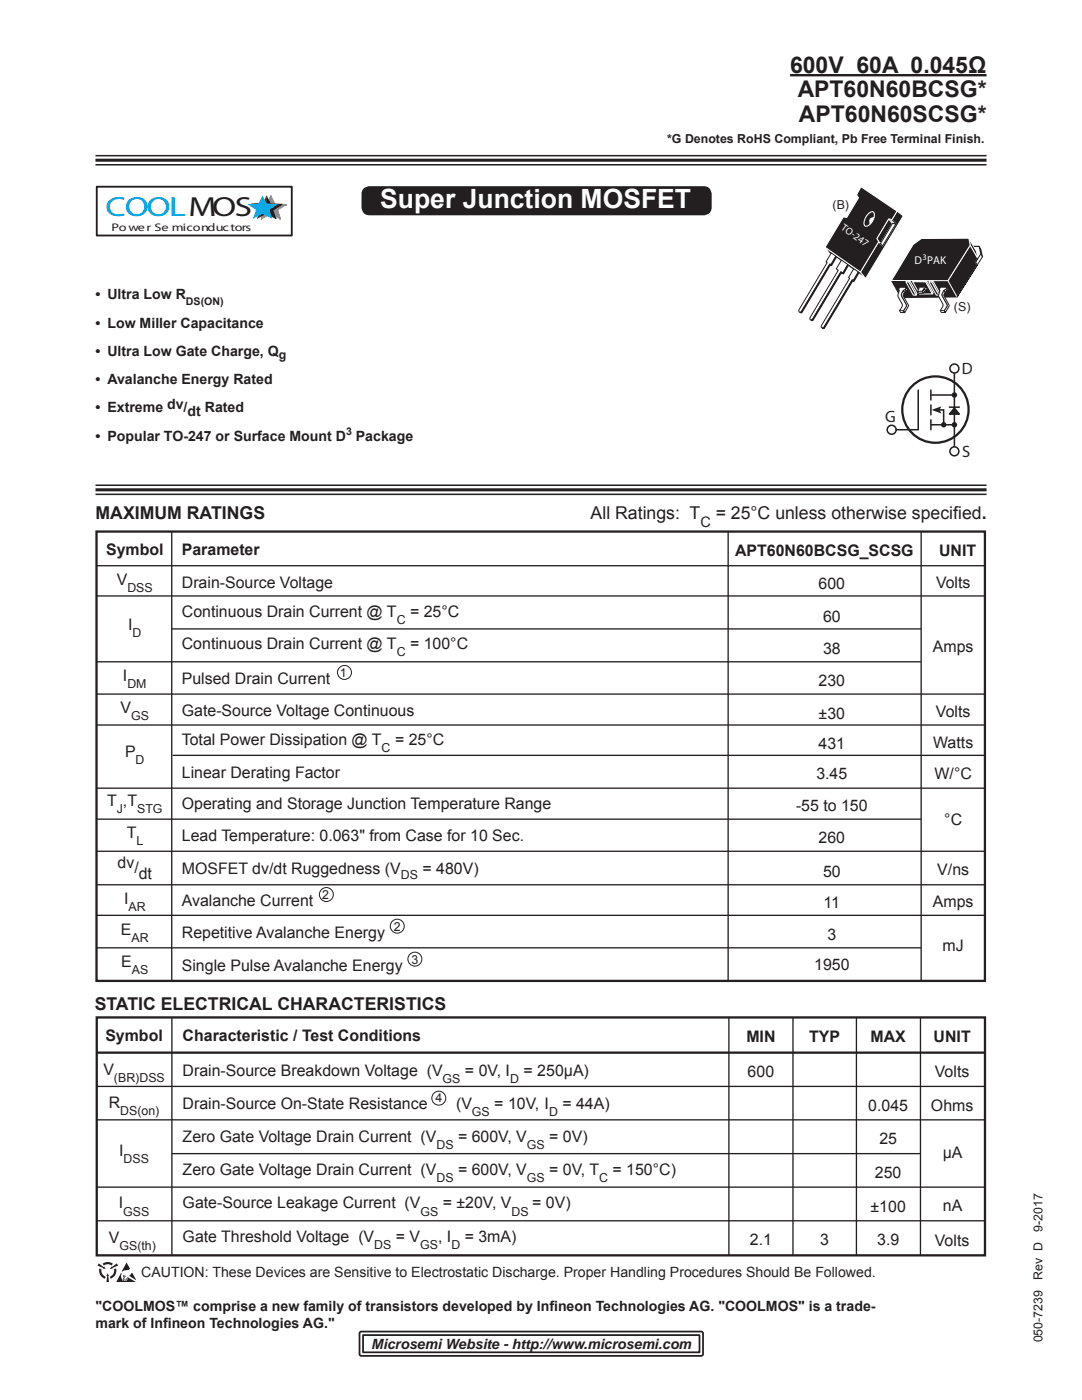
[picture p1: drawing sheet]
<svg xmlns="http://www.w3.org/2000/svg" width="216mm" height="279mm" viewBox="0 0 216 279" stroke-linecap="round" stroke-linejoin="round" font-family="sans-serif">
<path d="M19 31.1h177.8M19 32.9h177.8" fill="none" stroke="#231f20" stroke-width=".3"/>
<path d="M19 32h177.8" fill="none" stroke="#231f20" stroke-width=".61" stroke-linecap="butt"/>
<path d="M19.3 37.3h38.9v9.7h-38.9z" fill="#fff"/>
<path d="M19.3 37.3h38.9v9.7h-38.9z" fill="none" stroke="#231f20" stroke-width=".37"/>
<path d="M54.1 39.1l.8 1.6-.8 .9z" fill="#878f96"/>
<path d="M54.1 39.1l.8 1.6-.8 .9z" fill="none" stroke="#878f96" stroke-width=".2"/>
<path d="M54.1 39.1v2.6l-.9-.9z" fill="#878f96"/>
<path d="M54.1 39.1v2.6l-.9-.9z" fill="none" stroke="#878f96" stroke-width=".2"/>
<path d="M54.1 39.1l-.9 1.7z" fill="#878f96"/>
<path d="M54.1 39.1l-.9 1.7z" fill="none" stroke="#878f96" stroke-width=".2"/>
<path d="M53.2 40.8l.9 .9z" fill="#878f96"/>
<path d="M53.2 40.8l.9 .9z" fill="none" stroke="#878f96" stroke-width=".2"/>
<path d="M54 39.1l.1 2.6z" fill="#878f96"/>
<path d="M54 39.1l.1 2.6z" fill="none" stroke="#878f96" stroke-width=".2"/>
<path d="M51.1 40.8l2.1-.1 .9 .9z" fill="#878f96"/>
<path d="M51.1 40.8l2.1-.1 .9 .9z" fill="none" stroke="#878f96" stroke-width=".2"/>
<path d="M51.1 40.8l2.2-.1z" fill="#878f96"/>
<path d="M51.1 40.8l2.2-.1z" fill="none" stroke="#878f96" stroke-width=".2"/>
<path d="M53.2 40.7l.9 1z" fill="#878f96"/>
<path d="M53.2 40.7l.9 1z" fill="none" stroke="#878f96" stroke-width=".2"/>
<path d="M51 40.8l3.1 .9z" fill="#878f96"/>
<path d="M51 40.8l3.1 .9z" fill="none" stroke="#878f96" stroke-width=".2"/>
<path d="M51.1 40.8l3 .8-1.4 .3z" fill="#878f96"/>
<path d="M51.1 40.8l3 .8-1.4 .3z" fill="none" stroke="#878f96" stroke-width=".2"/>
<path d="M52.7 41.9l1.4-.3-1.9 2.1z" fill="#878f96"/>
<path d="M52.7 41.9l1.4-.3-1.9 2.1z" fill="none" stroke="#878f96" stroke-width=".2"/>
<path d="M52.7 41.9l-.5 1.8z" fill="#878f96"/>
<path d="M52.7 41.9l-.5 1.8z" fill="none" stroke="#878f96" stroke-width=".2"/>
<path d="M52.7 41.9l1.4-.3z" fill="#878f96"/>
<path d="M52.7 41.9l1.4-.3z" fill="none" stroke="#878f96" stroke-width=".2"/>
<path d="M54.1 41.6l-1.9 2.1z" fill="#878f96"/>
<path d="M54.1 41.6l-1.9 2.1z" fill="none" stroke="#878f96" stroke-width=".2"/>
<path d="M54.1 41.6v1.1l-1.9 1z" fill="#878f96"/>
<path d="M54.1 41.6v1.1l-1.9 1z" fill="none" stroke="#878f96" stroke-width=".2"/>
<path d="M54.1 41.6l1.8 2.1-1.8-1z" fill="#878f96"/>
<path d="M54.1 41.6l1.8 2.1-1.8-1z" fill="none" stroke="#878f96" stroke-width=".2"/>
<path d="M54.1 41.6l1.3 .3 .5 1.8z" fill="#878f96"/>
<path d="M54.1 41.6l1.3 .3 .5 1.8z" fill="none" stroke="#878f96" stroke-width=".2"/>
<path d="M55.3 41.9l.6 1.8z" fill="#878f96"/>
<path d="M55.3 41.9l.6 1.8z" fill="none" stroke="#878f96" stroke-width=".2"/>
<path d="M54.1 41.6l1.3 .4z" fill="#878f96"/>
<path d="M54.1 41.6l1.3 .4z" fill="none" stroke="#878f96" stroke-width=".2"/>
<path d="M54.1 41.6l1.8 2.1z" fill="#878f96"/>
<path d="M54.1 41.6l1.8 2.1z" fill="none" stroke="#878f96" stroke-width=".2"/>
<path d="M54.1 41.6l3-.8-1.7 1.1z" fill="#878f96"/>
<path d="M54.1 41.6l3-.8-1.7 1.1z" fill="none" stroke="#878f96" stroke-width=".2"/>
<path d="M54.9 40.7l2.2 .1-3 .8z" fill="#878f96"/>
<path d="M54.9 40.7l2.2 .1-3 .8z" fill="none" stroke="#878f96" stroke-width=".2"/>
<path d="M54.8 40.7l2.3 .2z" fill="#878f96"/>
<path d="M54.8 40.7l2.3 .2z" fill="none" stroke="#878f96" stroke-width=".2"/>
<path d="M54.8 40.7l-.7 1z" fill="#878f96"/>
<path d="M54.8 40.7l-.7 1z" fill="none" stroke="#878f96" stroke-width=".2"/>
<path d="M54.1 41.6l3-.8z" fill="#878f96"/>
<path d="M54.1 41.6l3-.8z" fill="none" stroke="#878f96" stroke-width=".2"/>
<g fill="#231f20">
<path d="M53.2 39.1l.9 1.5-.9 .9z"/>
<path d="M53.2 39.1v2.4l-.7-.9z"/>
<path d="M53.2 39.1l-.8 1.6z"/>
<path d="M52.4 40.7l.1-.1 .8 .9-.1 .1 .1-.1-.1 .1z"/>
<path d="M53.2 39l.1 2.5z"/>
<path d="M50.2 40.8l2.3-.2 .7 .9z"/>
</g>
<path d="M50.2 40.8l2.3-.2zM50.2 40.7h2.3" fill="none" stroke="#231f20" stroke-width=".2"/>
<g fill="#231f20">
<path d="M52.4 40.6l.9 .9z"/>
<path d="M50.2 40.8l3 .7z"/>
<path d="M50.2 40.8l3 .7-1.3 .4z"/>
</g>
<path d="M50.2 40.8l3 .7-1.3 .4z" fill="none" stroke="#231f20" stroke-width=".2"/>
<g fill="#231f20">
<path d="M51.9 41.9l1.3-.4-1.8 2.1z"/>
<path d="M51.9 41.9l-.6 1.7z"/>
<path d="M51.9 41.9l1.4-.4z"/>
<path d="M53.2 41.5l-1.9 2.1z"/>
<path d="M53.2 41.5v1.1l-1.8 1z"/>
<path d="M53.2 41.5l1.9 2.1-1.9-1z"/>
</g>
<path d="M53.2 41.5l1.9 2.1-1.9-1z" fill="none" stroke="#231f20" stroke-width=".2"/>
<g fill="#231f20">
<path d="M53.2 41.5l1.3 .4 .6 1.7z"/>
<path d="M54.5 41.9l.6 1.7z"/>
<path d="M53.2 41.5l1.3 .4z"/>
<path d="M53.2 41.5l1.9 2.1z"/>
<path d="M53.2 41.5l3.1-.7-1.8 1.1z"/>
</g>
<path d="M53.2 41.5l3.1-.7-1.8 1.1z" fill="none" stroke="#231f20" stroke-width=".2"/>
<g fill="#231f20">
<path d="M54.1 40.6l2.2 .2-3.1 .7z"/>
<path d="M54 40.6l2.3 .2z"/>
<path d="M54 40.6l-.8 .9z"/>
<path d="M53.2 41.5l3.1-.7z"/>
</g>
<g fill="#00aaea">
<path d="M52.4 39.1l.8 1.5-.8 .9z"/>
<path d="M52.4 39.1v2.4l-.8-.9z"/>
<path d="M52.4 39.1l-.9 1.6z"/>
<path d="M51.5 40.7l.1-.1 .9 1z"/>
<path d="M49.4 40.8l2.2-.2 .8 .9z"/>
</g>
<path d="M49.4 40.7h2.2" fill="none" stroke="#00aaea" stroke-width=".2"/>
<g fill="#00aaea">
<path d="M51.5 40.6l1 .9z"/>
<path d="M49.4 40.8l3.1 .7z"/>
<path d="M49.4 40.8l3 .7-1.3 .4z"/>
<path d="M51.1 41.9l1.3-.4-1.9 2.1z"/>
<path d="M51.1 41.9l-.6 1.7z"/>
<path d="M51.1 41.9l1.4-.4z"/>
<path d="M52.4 41.5l-1.9 2.1z"/>
<path d="M52.4 41.5v1.1l-1.9 1z"/>
<path d="M52.4 41.5l1.9 2.1-1.9-1z"/>
<path d="M52.4 41.5l1.3 .4 .6 1.7z"/>
<path d="M53.7 41.9l.6 1.7z"/>
<path d="M52.4 41.5l1.3 .4z"/>
<path d="M52.4 41.5l1.9 2.1z"/>
<path d="M52.4 41.5l3.1-.7-1.8 1.1z"/>
<path d="M53.2 40.6l2.3 .2-3.1 .7z"/>
</g>
<path d="M53.2 40.7h2.3" fill="none" stroke="#00aaea" stroke-width=".2"/>
<g fill="#00aaea">
<path d="M53.2 40.6l-.8 .9z"/>
<path d="M52.4 41.5l3.1-.7z"/>
</g>
<path d="M164.6 49.4l7.1 4.9 1 1.3-6.6-4.6a2.92 2.92 0 0 1-1.5-1.6z" fill="#231f20"/>
<path d="M164.6 49.4l7.1 4.9 1 1.3-6.6-4.6a2.92 2.92 0 0 1-1.5-1.6z" fill="none" stroke="#fff" stroke-width=".2"/>
<path d="M179 42.1l1.2 1-7.5 12.5-1-1.3 3.6-6.1 .8 .9 2.7-4.4-.8-.9z" fill="#231f20"/>
<path d="M179 42.1l1.2 1-7.5 12.5-1-1.3 3.6-6.1 .8 .9 2.7-4.4-.8-.9z" fill="none" stroke="#fff" stroke-width=".2"/>
<path d="M177.3 43.7l.7 .1 .8 .9-.7-.1z" fill="#fff"/>
<path d="M177.3 43.7l.7 .1 .8 .9-.7-.1z" fill="none" stroke="#231f20" stroke-width=".2"/>
<path d="M177.3 43.7l.8 .9-2.4 4-.7-1z" fill="#231f20"/>
<path d="M177.3 43.7l.8 .9-2.4 4-.7-1z" fill="none" stroke="#fff" stroke-width=".2"/>
<path d="M178.1 44.6l.7 .1-2.7 4.4-.4-.5z" fill="#fff"/>
<path d="M178.1 44.6l.7 .1-2.7 4.4-.4-.5z" fill="none" stroke="#231f20" stroke-width=".2"/>
<path d="M165.9 50.5l.9 .6-1 1.7-.2-.1-5.6 9.4-.5 .2-.1-.2v-.3l5.7-9.4-.3-.2z" fill="#fff"/>
<path d="M165.9 50.5l.9 .6-1 1.7-.2-.1-5.6 9.4-.5 .2-.1-.2v-.3l5.7-9.4-.3-.2z" fill="none" stroke="#231f20" stroke-width=".2"/>
<path d="M166.8 51.1l.1 .3-1 1.6-.2-.1-5.6 9.4-.4 .1-.1-.1 .3-.1 5.7-9.5 .2 .1z" fill="#808285"/>
<path d="M166.8 51.1l.1 .3-1 1.6-.2-.1-5.6 9.4-.4 .1-.1-.1 .3-.1 5.7-9.5 .2 .1z" fill="none" stroke="#231f20" stroke-width=".2"/>
<path d="M170.4 53.6l.9 .7-1 1.7-.3-.1-5.6 9.4-.4 .1-.1-.2v-.3l5.6-9.4-.2-.1z" fill="#fff"/>
<path d="M170.4 53.6l.9 .7-1 1.7-.3-.1-5.6 9.4-.4 .1-.1-.2v-.3l5.6-9.4-.2-.1z" fill="none" stroke="#231f20" stroke-width=".2"/>
<path d="M171.3 54.3l.1 .2-1 1.7-.2-.1-5.7 9.4-.3 .1-.1-.1 .3-.2 5.6-9.4 .3 .1z" fill="#808285"/>
<path d="M171.3 54.3l.1 .2-1 1.7-.2-.1-5.7 9.4-.3 .1-.1-.1 .3-.2 5.6-9.4 .3 .1z" fill="none" stroke="#231f20" stroke-width=".2"/>
<path d="M167.9 51.9l1.3 .9-1 1.7-.4-.2-5.6 9.4-.5 .1-.1-.2 .1-.3 5.6-9.4-.4-.2z" fill="#fff"/>
<path d="M167.9 51.9l1.3 .9-1 1.7-.4-.2-5.6 9.4-.5 .1-.1-.2 .1-.3 5.6-9.4-.4-.2z" fill="none" stroke="#231f20" stroke-width=".2"/>
<path d="M169.2 52.8l.1 .2-1 1.7-.4-.2-5.6 9.4-.2 .1-.3-.1 .3-.2 5.7-9.4 .4 .2z" fill="#808285"/>
<path d="M169.2 52.8l.1 .2-1 1.7-.4-.2-5.6 9.4-.2 .1-.3-.1 .3-.2 5.7-9.4 .4 .2z" fill="none" stroke="#231f20" stroke-width=".2"/>
<path d="M171.8 37.3l7.2 4.8-1 1.7-.7-.1-2.3 3.9 .3 .6-3.6 6.1-7.1-4.9 3.7-6.1 .6 .1 2.4-3.9-.4-.6z" fill="#231f20"/>
<path d="M171.8 37.3l7.2 4.8-1 1.7-.7-.1-2.3 3.9 .3 .6-3.6 6.1-7.1-4.9 3.7-6.1 .6 .1 2.4-3.9-.4-.6z" fill="none" stroke="#fff" stroke-width=".2"/>
<path d="M173.4 42.5l.6-.3 .3 .1a2.05 2.05 0 0 1-.9 2.6l-.6 .3-.2-.1a2.05 2.05 0 0 1 .8-2.6z" fill="#231f20"/>
<path d="M173.4 42.5l.6-.3 .3 .1a2.05 2.05 0 0 1-.9 2.6l-.6 .3-.2-.1a2.05 2.05 0 0 1 .8-2.6z" fill="none" stroke="#fff" stroke-width=".21"/>
<path d="M173.8 43.6l.6-.1-.8 1.2a.91 .91 0 0 1 .2-1.1z" fill="#fff"/>
<path d="M173.8 43.6l.6-.1-.8 1.2a.91 .91 0 0 1 .2-1.1z" fill="none" stroke="#fff" stroke-width=".21"/>
<path d="M193.3 47.5l1.5 2.7 .3 1.4-1.5-2.7z" fill="#231f20"/>
<path d="M193.3 47.5l1.5 2.7 .3 1.4-1.5-2.7z" fill="none" stroke="#fff" stroke-width=".2"/>
<path d="M177.9 56h11.2l1.9 3.3-11.2 .1z" fill="#231f20"/>
<path d="M177.9 56h11.2l1.9 3.3-11.2 .1zM195.7 50.7l.3 .5" fill="none" stroke="#231f20" stroke-width=".2"/>
<path d="M181 56h.5l-.2 .2-.5 .1z" fill="#231f20"/>
<path d="M181 56h.5l-.2 .2-.5 .1z" fill="none" stroke="#fff" stroke-width=".2"/>
<path d="M180.8 56.3l.5-.1 1.5 2.7h-.6z" fill="#231f20"/>
<path d="M180.8 56.3l.5-.1 1.5 2.7h-.6z" fill="none" stroke="#fff" stroke-width=".2"/>
<path d="M181.5 56l1.4 2.5-.1 .4-1.5-2.7z" fill="#231f20"/>
<path d="M181.5 56l1.4 2.5-.1 .4-1.5-2.7z" fill="none" stroke="#fff" stroke-width=".2"/>
<path d="M185.6 56h.5l-.2 .3h-.5z" fill="#231f20"/>
<path d="M185.6 56h.5l-.2 .3h-.5z" fill="none" stroke="#fff" stroke-width=".2"/>
<path d="M185.4 56.3h.5l1.5 2.6h-.6z" fill="#231f20"/>
<path d="M185.4 56.3h.5l1.5 2.6h-.6z" fill="none" stroke="#fff" stroke-width=".2"/>
<path d="M186.1 56l1.4 2.5-.1 .4-1.5-2.6z" fill="#231f20"/>
<path d="M186.1 56l1.4 2.5-.1 .4-1.5-2.6z" fill="none" stroke="#fff" stroke-width=".2"/>
<path d="M187.6 57.3h1.4l-.2 .5a1.26 1.26 0 0 0-.8 1.1l1 2-.6 1.1h-.8l.6-1.1-.9-1.8 .3-1.1-.2-.3z" fill="#fff"/>
<path d="M187.6 57.3h1.4l-.2 .5a1.26 1.26 0 0 0-.8 1.1l1 2-.6 1.1h-.8l.6-1.1-.9-1.8 .3-1.1-.2-.3z" fill="none" stroke="#231f20" stroke-width=".2"/>
<path d="M187.6 62l1 .4-.2-.4 .2 .4h-.8z" fill="#fff"/>
<path d="M187.6 62l.2 .4h.8l-.2-.4 .2 .4" fill="none" stroke="#231f20" stroke-width=".2"/>
<path d="M188.4 58l.2 .3-.3 .5 .1 .3 .9 1.7a.91 .91 0 0 1-.3 1l-.4 .6-.2-.4 .6-1-1-2v-.4z" fill="#fff"/>
<path d="M188.4 58l.2 .3-.3 .5 .1 .3 .9 1.7a.91 .91 0 0 1-.3 1l-.4 .6-.2-.4 .6-1-1-2v-.4z" fill="none" stroke="#231f20" stroke-width=".2"/>
<path d="M182.1 56.2h2.6l1.4 2.5h-2.6z" fill="#231f20"/>
<path d="M182.1 56.2h2.6l1.4 2.5h-2.6zM182.2 56h2.7l-.2 .2h-2.6z" fill="none" stroke="#fff" stroke-width=".2"/>
<path d="M182.1 56.1h2.8" fill="none" stroke="#231f20" stroke-width=".23"/>
<path d="M184.9 56l1.3 2.4-.1 .3-1.4-2.5z" fill="#231f20"/>
<path d="M184.9 56l1.3 2.4-.1 .3-1.4-2.5z" fill="none" stroke="#fff" stroke-width=".2"/>
<path d="M183.2 57.3h1.6l.2 .4-.7 .8h-1l-.2-.3 .3-.6z" fill="#fff"/>
<path d="M183.2 57.3h1.6l.2 .4-.7 .8h-1l-.2-.3 .3-.6z" fill="none" stroke="#231f20" stroke-width=".2"/>
<path d="M183.1 58.2l1-.1 .2 .4h-1z" fill="#fff"/>
<path d="M183.1 58.2l1-.1 .2 .4h-1z" fill="none" stroke="#231f20" stroke-width=".2"/>
<path d="M184.4 57.6l.4-.3 .2 .4-.4 .3-.2-.4-.3 .5z" fill="#fff"/>
<path d="M184.4 57.6l.4-.3 .2 .4-.4 .3-.2-.4-.3 .5z" fill="none" stroke="#231f20" stroke-width=".2"/>
<path d="M193.6 48.9l1.5 2.7-.4 .7 .3 .6-4 6.4-1.9-3.3z" fill="#231f20"/>
<path d="M193.6 48.9l1.5 2.7-.4 .7 .3 .6-4 6.4-1.9-3.3z" fill="none" stroke="#fff" stroke-width=".2"/>
<path d="M194.3 49.2h1.1l.3 .6 .3 1.4-5 8.1 4-6.4-.3-.6 1-1.6-.3-1.5z" fill="none" stroke="#231f20" stroke-width=".2"/>
<path d="M188.4 58l.4-.2 .2 .3-.4 .2z" fill="#fff"/>
<path d="M188.4 58l.4-.2 .2 .3-.4 .2z" fill="none" stroke="#231f20" stroke-width=".2"/>
<path d="M189 57.3l.2 .4-.2 .4-.2-.3z" fill="#fff"/>
<path d="M189 57.3l.2 .4-.2 .4-.2-.3z" fill="none" stroke="#231f20" stroke-width=".2"/>
<path d="M182.2 48.8l1.7-1.2 9.4-.1 .3 1.4-4.5 7.1h-11.2z" fill="#231f20"/>
<path d="M182.2 48.8l1.7-1.2 9.4-.1 .3 1.4-4.5 7.1h-11.2z" fill="none" stroke="#fff" stroke-width=".2"/>
<path d="M179.5 57.3h1.3l-.1 .5a1.26 1.26 0 0 0-.8 1.1l1 2-.6 1.1h-.8l.6-1.1-.9-1.8 .2-1.1-.1-.3z" fill="#fff"/>
<path d="M179.5 57.3h1.3l-.1 .5a1.26 1.26 0 0 0-.8 1.1l1 2-.6 1.1h-.8l.6-1.1-.9-1.8 .2-1.1-.1-.3z" fill="none" stroke="#231f20" stroke-width=".2"/>
<path d="M179.5 62l1 .4-.2-.4 .2 .4h-.8z" fill="#fff"/>
<path d="M179.5 62l.2 .4h.8l-.2-.4 .2 .4" fill="none" stroke="#231f20" stroke-width=".2"/>
<path d="M180.3 58l.2 .3-.3 .6 .1 .2 .9 1.7a.91 .91 0 0 1-.3 1l-.4 .6-.2-.4 .6-1-1-2v-.4z" fill="#fff"/>
<path d="M180.3 58l.2 .3-.3 .6 .1 .2 .9 1.7a.91 .91 0 0 1-.3 1l-.4 .6-.2-.4 .6-1-1-2v-.4z" fill="none" stroke="#231f20" stroke-width=".2"/>
<path d="M180.3 58l.4-.2 .2 .3-.4 .2z" fill="#fff"/>
<path d="M180.3 58l.4-.2 .2 .3-.4 .2z" fill="none" stroke="#231f20" stroke-width=".2"/>
<path d="M180.8 57.3l.3 .4-.2 .4-.2-.3z" fill="#fff"/>
<path d="M180.8 57.3l.3 .4-.2 .4-.2-.3zM195.1 51.6l-.4 .7" fill="none" stroke="#231f20" stroke-width=".2"/>
<circle cx="186.7" cy="81.7" r="6.6" fill="#fff"/>
<circle cx="186.7" cy="81.7" r="6.6" fill="none" stroke="#231f20" stroke-width=".46"/>
<path d="M183.2 77.9v7.9h-4.4M185.7 77.9v1.9M185.7 80.8v2M185.7 83.8v2" fill="none" stroke="#231f20" stroke-width=".3"/>
<path d="M185.9 81.8l1.9-.7-.3 .7 .3 .7z" fill="#231f20"/>
<path d="M185.7 78.8h4.7v6h-2.1M185.7 84.8h2.6M186.8 81.8h1.5v3" fill="none" stroke="#231f20" stroke-width=".3"/>
<path d="M190.4 81.4l1 1.2h-2z" fill="#231f20"/>
<path d="M190.4 74.4v4.4M189.4 81.2h2M190.4 81.4l1 1.2h-2zM190.4 84.8v4.4" fill="none" stroke="#231f20" stroke-width=".3"/>
<g fill="#231f20">
<circle cx="188.3" cy="84.8" r=".54"/>
<circle cx="190.4" cy="84.8" r=".54"/>
<circle cx="190.4" cy="78.8" r=".54"/>
</g>
<g fill="none" stroke="#231f20" stroke-width=".3">
<circle cx="190.4" cy="73.5" r=".89"/>
<circle cx="177.9" cy="85.8" r=".89"/>
<circle cx="190.4" cy="90.1" r=".89"/>
</g>
<path d="M157.6 15h39.3" fill="none" stroke="#231f20" stroke-width=".48"/>
<path d="M72.6 37.6l.3-.2 .8-.2h66.7a1.55 1.55 0 0 1 1.6 1.5v2.7a1.55 1.55 0 0 1-1.6 1.6h-66.7a1.55 1.55 0 0 1-1.6-1.6v-2.7l.2-.6z" fill-rule="evenodd" fill="#231f20"/>
<path d="M19.3 106.1h177.2v89.7h-177.2zM19.3 203.1h177.2v47.4h-177.2zM19.3 210.1h177.2" fill="none" stroke="#231f20" stroke-width=".46"/>
<g fill="none" stroke="#231f20" stroke-width=".26">
<path d="M19.3 112.9h177.2M19.3 118.9h177.2M34.3 106.1v89.7M145.3 106.1v89.7M183.8 106.1v89.7M19.3 138.5h177.2M19.3 132.1h164.5M34.3 125.5h149.5M19.3 144.7h177.2M19.3 157.3h177.2M34.4 150.7h162.1M19.2 176.6h177.3"/>
<path d="M19.3 169.9h177.2M19.3 163.5h164.5M19.3 182.7h177.2M19.3 189.2h164.6M19.3 216.8h177.2M34.3 203.1v47.4M145.4 203.1v47.4M158.2 203.1v47.4M170.9 203.1v47.4M183.7 203.1v47.4M19.3 223.5h177.2M19.3 236.9h177.2"/>
<path d="M34.3 230.2h149.4M19.3 243.6h177.2"/>
</g>
<g fill="none" stroke="#231f20" stroke-width=".2">
<circle cx="68.7" cy="134.2" r="1.39"/>
<circle cx="65.1" cy="178.5" r="1.39"/>
<circle cx="79.3" cy="184.8" r="1.39"/>
<circle cx="82.8" cy="191.4" r="1.39"/>
<circle cx="87.6" cy="219.2" r="1.39"/>
</g>
<path d="M24.1 254.1l.2 .1a1.27 1.27 0 0 0 .2 1.4l.1-.2-.1-.8 .2-.2 .1 .1v.4v-.4l.1 .3v-.2l.2 .1-.4 .7 .2-.2 .3 .1 .3-.4 1.6 1h-3.9z" fill="#231f20"/>
<g fill="#fff">
<path d="M24.6 254.8l.1 .3z"/>
<path d="M24.6 254.5v.2z"/>
<path d="M24.9 255.3l.2 .1-.2 .3z"/>
<path d="M24.4 255.3v.3z"/>
<path d="M25.2 255.3l.1 .2-.1 .1z"/>
<path d="M25.4 255.1v.3z"/>
</g>
<g fill="#231f20">
<path d="M26.2 254.1l.2-.1 .8 1.5-1.4-.8z"/>
<path d="M25.2 252l.7 1.2a1.01 1.01 0 0 1-1.1 .4l-.3 .2-.2-.1z"/>
</g>
<path d="M20 253.2l1 1.8a1.5 1.5 0 0 1-1-1.8z" fill="#fff"/>
<path d="M20 253.2v.4a1.5 1.5 0 0 0 1 1.4" fill="none" stroke="#231f20" stroke-width=".43"/>
<path d="M23 253.2v.4a1.5 1.5 0 0 1-1 1.4z" fill="#fff"/>
<path d="M23 253.2v.4a1.5 1.5 0 0 1-1 1.4" fill="none" stroke="#231f20" stroke-width=".43"/>
<path d="M20.6 252.4l.9-.3 .9 .3z" fill="#fff"/>
<path d="M22.4 252.4l-.9-.3-.9 .3" fill="none" stroke="#231f20" stroke-width=".43"/>
<g fill="#231f20">
<path d="M21.5 254.1l.3 .5h-.2l.1 1.3h-.5l.2-1.3h-.2z"/>
<path d="M19.7 252.1l1 .8 .1-.2 .3 .5h-.6l.1-.1-1.1-.5z"/>
<path d="M22.2 252.7l.1 .2 1-.8 .2 .5-1.1 .5 .1 .1h-.6z"/>
</g>
<path d="M19.1 96.8h177.8M19.1 98.7h177.8" fill="none" stroke="#231f20" stroke-width=".3"/>
<path d="M19.1 97.8h177.8" fill="none" stroke="#231f20" stroke-width=".61" stroke-linecap="butt"/>
<path d="M71.9 265.8l68-.1 .4 .4v4.1l-.4 .4h-67.8l-.4-.4v-4.1zM72.4 266.4h67.2v3.5h-67.2z" fill="none" stroke="#231f20" stroke-width=".35"/>
<text font-size="5.5" fill="#00aaea" x="21" y="43.2">COOLMOS</text>
<text font-size="5.3" fill="#fff" x="75.9" y="41.6">Super Junction MOSFET</text>
<g font-size="4.6" fill="#231f20">
<text x="157.6" y="14.5">600V 60A 0.045Ω</text>
<text x="159.2" y="19.5">APT60N60BCSG*</text>
<text x="159.4" y="24.4">APT60N60SCSG*</text>
</g>
<g font-size="3.5" fill="#231f20">
<text x="19.1" y="103.5">MAXIMUM RATINGS</text>
<text x="117.9" y="103.5">All Ratings: T</text>
<text x="142.8" y="103.5">= 25°C unless otherwise specifed.</text>
<text x="190.2" y="103.5">i</text>
<text x="18.9" y="201.5">STATIC ELECTRICAL CHARACTERISTICS</text>
</g>
<g font-size="3.3" fill="#231f20">
<text x="191.9" y="74.7">D</text>
<text x="176.6" y="84.2">G</text>
<text x="192" y="91.2">S</text>
</g>
<g font-size="3.2" fill="#231f20">
<text x="21.2" y="110.8">Symbol</text>
<text x="36.3" y="110.8">Parameter</text>
<text x="146.7" y="111">APT60N60BCSG_SCSG</text>
<text x="187.4" y="111">UNIT</text>
<text x="23.3" y="116.8">V</text>
<text x="36.3" y="117.4">Drain-Source Voltage</text>
<text x="163.3" y="117.5">600</text>
<text x="186.8" y="117.4">Volts</text>
<text x="25.6" y="125.6">I</text>
<text x="36.3" y="123.2">Continuous Drain Current @ T</text>
<text x="81.8" y="123.2">= 25°C</text>
<text x="164.2" y="124.1">60</text>
<text x="36.3" y="129.5">Continuous Drain Current @ T</text>
<text x="81.8" y="129.5">= 100°C</text>
<text x="164.2" y="130.6">38</text>
<text x="186.2" y="130.1">Amps</text>
<text x="24.5" y="135.9">I</text>
<text x="36.3" y="136.5">Pulsed Drain Current</text>
<text x="163.3" y="137">230</text>
<text x="24.1" y="142.2">V</text>
<text x="36.3" y="143">Gate-Source Voltage Continuous</text>
<text x="163.4" y="143.5">±30</text>
<text x="186.8" y="143">Volts</text>
<text x="36.3" y="148.6">Total Power Dissipation @ T</text>
<text x="78.8" y="148.6">= 25°C</text>
<text x="163.3" y="149.5">431</text>
<text x="186.2" y="149.3">Watts</text>
<text x="24.9" y="151">P</text>
<text x="36.3" y="155.2">Linear Derating Factor</text>
<text x="162.9" y="155.6">3.45</text>
<text x="186.5" y="155.4">W/°C</text>
<text x="21.4" y="160.9">T ,T</text>
<text x="36.3" y="161.5">Operating and Storage Junction Temperature Range</text>
<text x="158.8" y="161.9">-55 to 150</text>
<text x="25.3" y="167.3">T</text>
<text x="36.3" y="167.9">Lead Temperature: 0.063&quot; from Case for 10 Sec.</text>
<text x="188.4" y="164.6">°C</text>
<text x="23.5" y="173.3">dv</text>
<text x="163.3" y="168.3">260</text>
<text x="26.8" y="174.3">/</text>
<text x="27.7" y="175.4">dt</text>
<text x="36.3" y="174.3">MOSFET dv/dt Ruggedness (V</text>
<text x="84.3" y="174.3">= 480V)</text>
<text x="164.2" y="175.1">50</text>
<text x="187" y="174.7">V/ns</text>
<text x="24.7" y="180.3">I</text>
<text x="36.3" y="180.8">Avalanche Current</text>
<text x="164.3" y="181.2">11</text>
<text x="186.2" y="181">Amps</text>
<text x="24.1" y="186.7">E</text>
<text x="36.3" y="187.2">Repetitive Avalanche Energy</text>
<text x="165.1" y="187.6">3</text>
<text x="188.1" y="189.7">mJ</text>
<text x="24.2" y="193">E</text>
<text x="36.3" y="193.7">Single Pulse Avalanche Energy</text>
<text x="162.5" y="193.6">1950</text>
<text x="21" y="207.7">Symbol</text>
<text x="36.4" y="207.7">Characteristic / Test Conditions</text>
<text x="148.9" y="207.9">MIN</text>
<text x="161.5" y="207.9">TYP</text>
<text x="173.7" y="207.9">MAX</text>
<text x="186.3" y="207.9">UNIT</text>
<text x="20.6" y="214.5">V</text>
<text x="36.4" y="214.8">Drain-Source Breakdown Voltage (V</text>
<text x="92.8" y="214.8">= 0V, I</text>
<text x="104.5" y="214.8">= 250μA)</text>
<text x="149.2" y="215">600</text>
<text x="186.6" y="214.9">Volts</text>
<text x="21.7" y="221.1">R</text>
<text x="36.4" y="221.4">Drain-Source On-State Resistance</text>
<text x="91" y="221.4">(V</text>
<text x="98.6" y="221.4">= 10V, I</text>
<text x="112.2" y="221.4">= 44A)</text>
<text x="173.3" y="221.7">0.045</text>
<text x="185.8" y="221.7">Ohms</text>
<text x="36.4" y="228">Zero Gate Voltage Drain Current (V</text>
<text x="91.4" y="228">= 600V, V</text>
<text x="109.6" y="228">= 0V)</text>
<text x="23.8" y="230.8">I</text>
<text x="175.5" y="228.4">25</text>
<text x="188.1" y="231.1">μA</text>
<text x="36.4" y="234.6">Zero Gate Voltage Drain Current (V</text>
<text x="91.4" y="234.6">= 600V, V</text>
<text x="109.6" y="234.6">= 0V, T</text>
<text x="122.2" y="234.6">= 150°C)</text>
<text x="174.6" y="235.1">250</text>
<text x="23.7" y="241.2">I</text>
<text x="36.4" y="241.2">Gate-Source Leakage Current (V</text>
<text x="88.4" y="241.2">= ±20V, V</text>
<text x="106.2" y="241.2">= 0V)</text>
<text x="173.7" y="241.8">±100</text>
<text x="188.1" y="241.7">nA</text>
<text x="21.7" y="248">V</text>
<text x="36.4" y="247.8">Gate Threshold Voltage (V</text>
<text x="79" y="247.8">= V</text>
<text x="87.4" y="247.8">, I</text>
<text x="92.7" y="247.8">= 3mA)</text>
<text x="149.6" y="248.5">2.1</text>
<text x="163.7" y="248.5">3</text>
<text x="175" y="248.5">3.9</text>
<text x="186.6" y="248.7">Volts</text>
</g>
<text font-size="2.9" fill="#231f20" x="139.7" y="105.1">C</text>
<g font-size="2.8" fill="#231f20">
<text x="19" y="59.7">• Ultra Low R</text>
<text x="19" y="65.4">• Low Miller Capacitance</text>
<text x="19" y="71">• Ultra Low Gate Charge, Q</text>
<text x="19" y="76.7">• Avalanche Energy Rated</text>
<text x="19" y="82.3">• Extreme dv/</text>
<text x="37.4" y="83">dt</text>
<text x="40.9" y="82.3">Rated</text>
<text x="19" y="88">• Popular TO-247 or Surface Mount D Package</text>
<text x="28.2" y="255">CAUTION: These Devices are Sensitive to Electrostatic Discharge. Proper Handling Procedures Should Be Followed.</text>
<text x="19" y="261.7">&quot;COOLMOS™ comprise a new family of transistors developed by Infneon Technologies AG. &quot;COOLMOS&quot; is a trade-</text>
<text x="109.6" y="261.7">i</text>
<text x="19" y="265.1">mark of Infneon Technologies AG.&quot;</text>
<text x="32.5" y="265.1">i</text>
<text x="74.1" y="269.2">Microsemi Website - http://www.microsemi.com</text>
</g>
<g font-size="2.5" fill="#231f20">
<text x="133.1" y="28.6">*G Denotes RoHS Compliant, Pb Free Terminal Finish.</text>
<text x="166.1" y="41.6">(B)</text>
<text x="190.4" y="62.1">(S)</text>
<text x="55.6" y="71.7">g</text>
<text x="25.4" y="118.2">DSS</text>
<text x="79.2" y="124.6">C</text>
<text x="26.4" y="127">D</text>
<text x="79.2" y="131">C</text>
<text x="25.4" y="137.3">DM</text>
<text x="67.8" y="135">1</text>
<text x="26.2" y="143.6">GS</text>
<text x="27.1" y="152.4">D</text>
<text x="76.2" y="150">C</text>
<text x="23.3" y="162.3">J</text>
<text x="27.4" y="162.3">STG</text>
<text x="27.2" y="168.7">L</text>
<text x="64.3" y="179.4">2</text>
<text x="80" y="175.4">DS</text>
<text x="25.6" y="181.7">AR</text>
<text x="78.6" y="185.7">2</text>
<text x="26.2" y="188.1">AR</text>
<text x="26.3" y="194.4">AS</text>
<text x="82.1" y="192.3">3</text>
<text x="22.7" y="215.9">(BR)DSS</text>
<text x="86.9" y="220">4</text>
<text x="88.3" y="216.2">GS</text>
<text x="101.8" y="216.2">D</text>
<text x="24" y="222.5">DS(on)</text>
<text x="94.2" y="222.8">GS</text>
<text x="109.6" y="222.8">D</text>
<text x="24.7" y="232.2">DSS</text>
<text x="87.1" y="229.4">DS</text>
<text x="105.1" y="229.4">GS</text>
<text x="87.1" y="236">DS</text>
<text x="105.1" y="236">GS</text>
<text x="119.6" y="236">C</text>
<text x="24.6" y="242.6">GSS</text>
<text x="83.9" y="242.6">GS</text>
<text x="102.1" y="242.6">DS</text>
<text x="208" y="245.8" transform="rotate(-90 208 245.8)">9-2017</text>
<text x="23.9" y="249.4">GS(th)</text>
<text x="74.7" y="249.2">DS</text>
<text x="83.8" y="249.2">GS</text>
<text x="90.1" y="249.2">D</text>
<text x="208" y="255.4" transform="rotate(-90 208 255.4)">Rev D</text>
<text x="208" y="267.9" transform="rotate(-90 208 267.9)">050-7239</text>
</g>
<text font-size="2.3" fill="#fff" x="182.4" y="52.7">D PAK</text>
<text font-size="2.2" fill="#231f20" x="22.2" y="46.1">Po wer Se miconductors</text>
<g font-size="2.1" fill="#231f20">
<text x="37.1" y="60.8">DS(ON)</text>
<text x="69.1" y="86.9">3</text>
</g>
<text font-size="2" fill="#fff" x="167.7" y="45.8" transform="rotate(35 167.7 45.8)">TO-247</text>
<text font-size="1.7" fill="#fff" x="184.1" y="52">3</text>
</svg>
